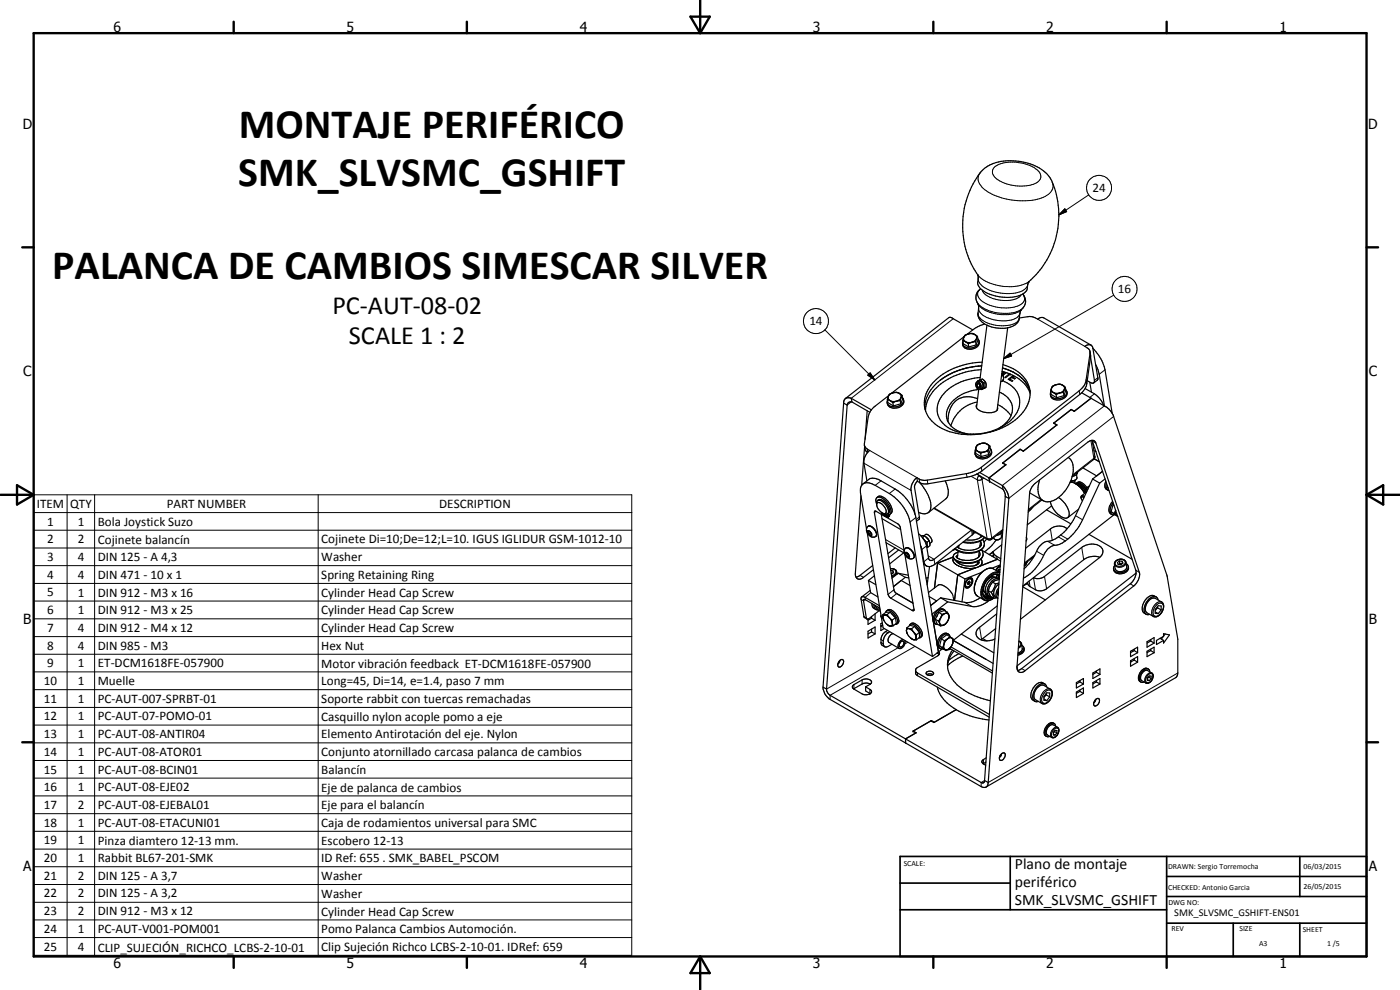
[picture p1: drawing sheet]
<svg xmlns="http://www.w3.org/2000/svg" width="420mm" height="297mm" viewBox="0 0 420 297" stroke-linecap="round" stroke-linejoin="round" font-family="sans-serif">
<g fill="none" stroke="#000" stroke-width=".35">
<path d="M294.4 51.5a11.7 11.7 0 0 1 10.4-3.2 13.1 13.1 0 0 1 10.6 5.5 26.7 26.7 0 0 1-6.8 31l-.2 .5a3.4 3.4 0 0 1-3.3 3.6 13.1 13.1 0 0 1-10.9-2.3l-.8-1.3 .2-1.8a2.6 2.6 0 0 0-.9-2.2 26.4 26.4 0 0 1 1.7-29.8zM284.8 95.3l-31.1 24.3M284.8 95.3l.9 .1 6.2 3.6M294.3 86.6a3.5 3.5 0 0 0-.6 5.1l-.2 2.7a4.2 4.2 0 0 0 3.2 3.4 8.3 8.3 0 0 0 8.4-.7l.6-.9 .6-2.9a3.5 3.5 0 0 0 .6-5.1M295.5 97.2l-2.6 1.1-2.7 2M296.2 97.6l-2.1 16.4M302.4 98.3l-3.2 24.8M305.9 95.4l3.1-.4 1.1 .1 1.3 .7 .9-.5h.8l14.3 8.2M255.5 119.5a1.48 1.48 0 0 0-1.6 0 1.48 1.48 0 0 0-.7 1.4M255.5 119.5l.2 1.1M255.5 119.5l6 3.5M266.3 119.9l.8 .3"/>
<path d="M266.3 119.9l.2 .9 1.6 1M266.5 119.2l.1 .5 .5 .5M266.5 119.2l-.2 .7M266.7 118.7l-4.5 3.5-.7 .8M267.7 118l-.8 .3-.3 .7M268 117.9a1.83 1.83 0 0 1 1.9 .1M268 117.9h1.7M268 117.9l-.3 .1M268 117.9l-1.1 .6-.4 .7M269.7 117.9l.2 .1M269.9 118l.2 .2M270.1 118.2l.6 .4"/>
<path d="M270.1 118.2l.3 .4v.7M270.3 119.5l-.1 .7M270.3 119.5l-1.3 .9M270.4 119.3l-.1 .2M270.7 118.6l-.3 .7M270.7 118.6l.2 1-.6 1.6M270.8 119.4l.4 .7M283.5 113.2l-1.4 .9M284.6 112.5a11.9 11.9 0 0 0-7 9.6v.6M285 112.3a22.7 22.7 0 0 1 9.6-2.5 24 24 0 0 0-10.3 2.9M289 102.2l.8 .3M289 102.2l.1 1 1.6 .9"/>
<path d="M289.2 101.3l-.2 .9M289.2 101.3v.7l.6 .5M289.3 101.1l-.1 .2M289.3 101l-21.7 17M289.3 101a2.48 2.48 0 0 1 3.8-.1l-.3 1.6M289.3 101v.1M289.8 102.5l.8 .6M290 100.5l-.7 .5M290.1 100.4a2.49 2.49 0 0 1 3.3 .6M290.6 103.1l.1 1M292.8 102.5l-2.2 .6M292.8 102.5l.1 1"/>
<path d="M292.9 103.5l-2.2 .6M293.2 114.6a1.25 1.25 0 0 1 1.1 .8 1.25 1.25 0 0 1-.2 1.3M293.2 115.5a.4 .4 0 0 1 .4-.4 .4 .4 0 0 1 .4 .4l-.1 .7-.5-.2M293.2 115.5l.2 .5M293.2 115.5h.1M293.2 114.6a1.37 1.37 0 0 0 .5 2.2M293.2 114.6l.6-.2a1.2 1.2 0 0 1 1.2 1 1.2 1.2 0 0 1-.9 1.4M293.3 115.1a.69 .69 0 0 1 .8 .4 .69 .69 0 0 1-.4 .9 .89 .89 0 0 1-.4-1.3zM293.4 101a2.45 2.45 0 0 1-3.6 1.5M293.4 101l.1 .9-.6 1.6M293.4 119.6a6 6 0 0 0-8.8 5.5l-.1 1.4M293.4 116.1h.1"/>
<path d="M293.5 101.7l.3 .7M293.7 116.8a11.3 11.3 0 0 0-9.2 5.6l-.2 .5a4.5 4.5 0 0 0 .2 3.6M293.7 116.8l-.6 5.5M293.8 102.4a2.8 2.8 0 0 1-4.7 1.3l-.2-.5 .1-.8M293.8 102.3a2.59 2.59 0 0 1-3.7 2.3l-1-.6-.2-.8M294.1 116.7l-.4 .1M294.2 113.3a14.3 14.3 0 0 0-12.4 7.1 6.5 6.5 0 0 0 4 8.6 16.6 16.6 0 0 0 18.6-4.1 6.5 6.5 0 0 0-2.8-10.3l-.7-.4M294.2 116.7l.3 .2M294.3 113.9l1 1M294.3 113.9l-.9 .4-.1 .3M294.3 113.9l.5-.2 1 1M294.5 110.9a19.3 19.3 0 0 0-15.4 7.8l-.9 1.9-.4 2.7"/>
<path d="M294.8 108.7a20.1 20.1 0 0 0-15.9 7.5 8 8 0 0 0 3.1 12 21.6 21.6 0 0 0 24.5-3.9 8.2 8.2 0 0 0-2.4-13.6l-3.1-1.3M295.2 116.5l-.7 .4M295.3 114.9l.1 1.5M295.4 116.4l-.2 .1M295.8 114.7l.1 1.5M295.8 114.7l-.5 .2M295.9 116.2l-.7 .3M295.9 116.2l-.5 .2M299.9 117.6a5.3 5.3 0 0 1 3.2 7.8l-1.2 1.5-2.1 1.6M300.6 112.1l.3 .3M300.7 111.4a11.2 11.2 0 0 1 8.4 6.6M300.9 110.4a10.8 10.8 0 0 1 8.2 7.1"/>
<path d="M300.9 112.4l.1 .3a1.17 1.17 0 0 1-.7 1.8M301 112.3v.3M301 111.5l-.2 .7M301.2 111.6l-.3 .8M301.3 111.6l-.3 .7M301.7 111.8l-.7 .5M302 111.8l-1 .8M302.9 112.1l-1.3 1.1 .2 .1 1.4-1M303.1 113.7v.3M303.1 113.8l-.2 .2M303.9 113.1l.8 .4-.2 .2-.8-.5-.6 .5M303.9 113.1v.3"/>
<path d="M303.9 113.2l-.1 .1M304.1 112.6l-1.5 1.2 1.1 .6 .2-.2-.8-.5M304.3 112.8l-.4 .3M315.3 117.4l.8 .4M315.3 117.4l.2 1 1.6 .9M315.4 117.6l-.2 .8M316.1 117.8l.8 .6M316.1 117.8l.9 .2 1-.1M316.9 118.4l.2 .9M318 117.9l-1.1 .5M318.6 115.4l.3 .2M318.6 115.4l-.6-.1a2.21 2.21 0 0 0-2.7 2.1"/>
<path d="M318.7 115.5a2.47 2.47 0 0 0-3.2 1.3l.1 .4 .5 .6M318.9 115.6l.8 .6M318.9 115.6l.5 .5 .1 .5M319.1 117.7l-1.1 .2M319.1 117.7l.2 1M319.3 117.1l-1.3 .8M319.3 118.7l-2.2 .6M319.4 117l-.3 .7M319.5 116.6l-.1 .4M319.7 116.2l-.2 .4M319.7 116.2l.2 .9-.6 1.6M319.9 116.9a1.92 1.92 0 0 1 .1 2 1.92 1.92 0 0 1-1.8 1 2.1 2.1 0 0 1-3-1.5"/>
<path d="M320.2 117.5a2.78 2.78 0 0 1-4 1.9l-.5-.3-.5-.7M324.6 117.9l2.8 1.6M325.7 116.6a11.6 11.6 0 0 1 4.3 2.9l1.2 2.2M326.3 114.2l1.4 .8 .5-.1M327.1 114.7l.5 3M327.1 105.5l.2 1.5-1.1 8.1a5.2 5.2 0 0 1-2.1 3.3l-29.4 22.9-1.5 .9-3 1-11.7 2h-1.5l-1-.4M327.3 107.2l1.2 6.9-.3 .8M327.4 119.5l-5 3.9M327.4 119.5h.1M327.4 119.5l4.7 2.7 1.1 1 .9 1.3 16.2 48.3 3.2 19-.1 10.7-.6 .8-56.9 32.8M328 104.5a1.3 1.3 0 0 0-1-1.2 1.3 1.3 0 0 0-1.4 .6l1.1 .8 .4 1-1.1 8.3a4.9 4.9 0 0 1-2.1 3.3l-29.4 22.9-1.5 .9-3 1-11.7 2h-1.5l-1.6-.8M328 104.5l1.5 9-.2 .6-1.1 .8"/>
<path d="M328 104.5a12.9 12.9 0 0 1 3.6 6.5l2.2 13M328.8 109.4l1.1 2.9 1.6 9.5M253.2 120.9l1 .6M253.2 120.9l-6.2 85.3M254.2 121.5l-6.1 85.3M255.7 120.6l-1 .1-.5 .8M255.7 120.6l5.3 3.1M259.4 133.6a2.29 2.29 0 0 0 1 2.2M259.5 133.9l-.9 11.7M260.3 123.2l-.7 8.6M261.5 123l-.9 2.1-1.2 8.1a2.05 2.05 0 0 0 1.6 2 4.4 4.4 0 0 0-1.7 3.8l.9 5.3M267.1 120.2l.9 .3 1-.1"/>
<path d="M267.1 120.2l.9 .6M268 120.8l.1 1M269 120.4l-1 .4M270.2 120.2l-1.2 .2M270.2 120.2l.1 1M270.3 121.2l-2.2 .6M271.2 120.1a2.74 2.74 0 0 1-2.2 2 2.74 2.74 0 0 1-2.7-1.2v-.8M271.2 120a2.4 2.4 0 0 1-3.1 2.5 1.8 1.8 0 0 1-1.8-1.7M284.5 126.5a7.3 7.3 0 0 0 5.6 3.6M292.7 135.1l.6 .2M292.7 135.1l.2 1 1.6 .9M292.7 135.3a1.73 1.73 0 0 0 2.3 2 2.69 2.69 0 0 0 2.5-1.7"/>
<path d="M292.9 134.4v.5l.4 .4M292.9 134.4l-.2 .7M292.9 134.2a2.41 2.41 0 0 1 3.9-.4l-.3 1.6M292.9 134.2v.2M293.1 121.4a1.74 1.74 0 0 0 1.8 2.2 4.8 4.8 0 0 0 4.2-.4l.1-.1M293.3 135.3l.1 .1M293.3 120.6a10 10 0 0 0-7.9 7.2M293.4 135.4l.9 .6M294.3 136l.2 1M296.5 135.4l-2.2 .6M296.5 135.4l.2 1M296.7 136.4l-2.2 .6"/>
<path d="M297.1 133.9a2.55 2.55 0 0 0-4.2 .3M297.1 133.9a2.5 2.5 0 0 1-3.7 1.5M297.1 133.9l.2 .9-.6 1.6M297.2 134.6l.3 1M297.5 135.2l.1 .4M297.6 135.6a2.78 2.78 0 0 1-4.3 1.7l-.5-.6-.2-.6M299.4 122.2l-.2 .9M299.5 121.4l2.5 1.7 1.4 1.6M300.9 138.9l1 .5-5.1 4M300.9 138.9h.1M301.8 139.4v.1M301.8 139.4l-5 4"/>
<path d="M306.1 134.8l1 .5M306.1 134.8l.1 .1M306.1 134.8l-5.2 4.1 .9 .5M307.1 135.3v.1M307.1 135.4l-.9-.6-5.3 4.1M316.2 127l1 .5-10.1 7.9M316.3 127h.1M317.1 127.5v.1M320.6 137.3a4.9 4.9 0 0 1 1.1 5.8 10.7 10.7 0 0 1-6.5 7.4M321.5 122.9l.9 .5M321.5 122.9h.1M321.5 122.9l-5.3 4.1"/>
<path d="M321.5 122.9l-5.2 4.1M322.4 123.4h.1M327.7 132.1l.1 .2M327.8 132.2l.8 4.7-.2 .8M327.8 132.3l13.1 38.8a4.4 4.4 0 0 1-1.7 4.1l-32.6 25.4-1.2 .6-.2-1.2M327.9 132.3l-.1 .1M328.3 135.2l.7 .4M328.4 137.7l-6.6 5.2M328.4 137.7l1.5 .8M258.4 148.8l-1.7 23.2a1.38 1.38 0 0 0 .7 1.7 1.38 1.38 0 0 0 1.8-.5l2.9-2.3M259 145.2l1.7-1.3a3.1 3.1 0 0 1 3.7 .4l4.2 2.4a13.9 13.9 0 0 1 6.3 8.6l6.7 40.3M260 158.7l-1.7-10.6a2.29 2.29 0 0 1 1.8-3.3l1.2 .2 1.4 .6a25.2 25.2 0 0 1 6.5 4.3 13.7 13.7 0 0 1 3.9 6.7l6.8 40.4"/>
<path d="M260.3 159.8l4.7 28.6 14.9 8.6M260.3 158.1a1.41 1.41 0 0 1 2.2 .7 1.72 1.72 0 0 1 .3 2.2 2.05 2.05 0 0 1-2.2-.6 2.05 2.05 0 0 1-.3-2.3zM260.5 159.6l.3 .6M260.5 159.6l.2-.3 .5 .4M260.8 159.4l-.3 .2M261.2 159.7l.3 .6-.2 .3-.5-.4M261.2 159.6v.3M261.2 159.9l-.4 .3M261.2 159.9h.1M263.1 151.3a.84 .84 0 0 1 .7-.6 .84 .84 0 0 1 .9 .5 2.49 2.49 0 0 1 1.1 2.7l-.4 .2M263.1 151.2a1.38 1.38 0 0 1 .4-2.1 4.9 4.9 0 0 1 3.9 4.8l-.3 .4a.72 .72 0 0 0-.6 .9l-.7-.2-.2-.8M263.2 149.3a1.75 1.75 0 0 1 2.4 .2l.9 .9a3.8 3.8 0 0 1 1.1 3.4l-.5 .5"/>
<path d="M263.3 150.2a1.4 1.4 0 0 1 2.2 .3 3 3 0 0 1 1.3 3.3l-.4 .3M264.5 154.3l3.8 22.9 .6 .8 5.1 3M264.5 153.7l1 1.2M264.7 155.6l5.6 3.3M264.8 153.9l.3 .4 .1-.2 .9 .2a1.63 1.63 0 0 0-.1-2.5 2.24 2.24 0 0 0-2.7-1.5 3.1 3.1 0 0 0 2.1 3.8M265.4 154.1l.1 .8M265.7 154.7l-.2 .2M265.8 154.3l.4 .2 .1 .4-.3-.1zM266.9 154.4v.5l-.4 .3M275.2 143.3l.1 1.1M275.2 143.3a4.5 4.5 0 0 0-1.8 3.9l1.2 7M275.3 144.4l.7 .4"/>
<path d="M275.3 144.4l-.5 .6-.4 1.1 1.6 9.4-1 .9M276 144.8a10.6 10.6 0 0 1 3.3 7.8 2.25 2.25 0 0 1-3.6 1.2M280.2 152.5l16.5 9.5 .9-.2 3.3-2.6M283.7 144.3a4.7 4.7 0 0 1 .1 5.4l-5.2 4.1M291.5 159l-11.2 8.8a.9 .9 0 0 1-.9 .4 .9 .9 0 0 1-.7-.8l-.6-3.6-.7-1.8M292 159.3v1.1l-11.4 8.9-1.4 .7-1.2-.2M292.9 159.8l-.8 .1M293.1 142.2l3.9 2.2-.2-1M294 141.8l2.8 1.6M296.8 143.4l.2 1.1 4 2.3M296.8 143.4l4 2.3M300.6 159.5h-.1"/>
<path d="M300.8 159.3l-.4 .8M300.8 145.7l.2 1.1M300.8 145.7l1.4 1.7 .6 2.1M301 146.8l.5 .9 .2 1.2M301.7 148.9l-6.2 85.3M301.7 148.9l1.1 .6M302.8 149.5l-6.2 85.3M309 147.9l4.1 2.3M310 152.1l-1.4 1.6M310.2 145.5l16.3-12.9a1.34 1.34 0 0 1 2.4 .3l13 38.8a4.4 4.4 0 0 1-1.6 4.1l-32.6 25.4a1.37 1.37 0 0 1-1.7 .5 1.37 1.37 0 0 1-.8-1.6l3.8-51.9 .3-1.4zM312 144a5.3 5.3 0 0 0 .8 6.1l1.1 .4h1.3M312.7 150l-4.1 3.2"/>
<path d="M314.1 153l7.3 4.2M315.6 151.8l-7.3 5.7M317.7 149.3a6.2 6.2 0 0 1 3.1 5.6 1.37 1.37 0 0 1-2.2 .2 7.4 7.4 0 0 1-3.4-4.6M320.2 158.7a4 4 0 0 0-5 0l-7.4 5.8M321.1 144.7l1.3 .2 1 .6M321.2 144.5l.1 .2M321.4 144.2l.2 .1M321.6 144.3v.4M322.5 144.1l.1 .9M322.5 144.1l-.8 .2M322.7 144.1l-1.1 .2M322.7 144.1h-.2"/>
<path d="M323.1 142.4l.1 1.2-.5 .5M323.1 145a1.33 1.33 0 0 1 2.2 .3l.9 1.1M323.2 141.8l-.1 .1M323.4 145.5l1 .7 1 1.4M323.4 145.5l1 1 1.1 1.6M323.4 141.6l-.5 .9-1.1 .4M323.7 152.8l-3.2 2.5M324.6 148.8l.8 .2M324.6 148.8l-.2 .6M325 140.4l4.1 2.4 1.8-1.4-3 2.3M325.3 149.4l-.5-.3-.3 .1 .4 1M325.4 147.6l-.1 .2"/>
<path d="M325.5 147.4l-.1 .2M325.5 147.4h.7M325.9 146.9l-.1 .3M326 146.8a3.3 3.3 0 0 0-2.8-1.9l-.3 .3a3.6 3.6 0 0 1 2.8 2.1M326 147.7l-1.4 1.1M326.4 146.2l-.5 .7M326.4 146.2l.2 .2M326.5 146.9l-1 .5M327 145.8l-.6 .4M327.9 143.7l-5.1 11a14.4 14.4 0 0 1-7.5 7.6 4.3 4.3 0 0 0-4.2 3.1 16.2 16.2 0 0 1-3.8 5.3M327.9 143.7l2.1 1.2M330 144.9l-5.1 11.1a13.3 13.3 0 0 1-7.9 7.6 4.9 4.9 0 0 0-4.1 3.7 13.4 13.4 0 0 1-5.8 6.2"/>
<path d="M331.7 143.7l-1.7 1.2M331.9 144.3a1.81 1.81 0 0 0 .5 2.7M332.1 144.9a1.51 1.51 0 0 0 .7 2.3M332.3 146.2l.3 .2M332.3 146.2l.3 .3M332.4 145.8l-.1 .4M333.4 153.5l1 .6M333.4 153.5l1.1 .9M333.6 154.3l.7 .2M333.9 150.5a2.83 2.83 0 0 0-.6 3.7l.4 .1M334 151.5l.3 .1M334 151.5l-.6 2"/>
<path d="M334.1 150.9a2.59 2.59 0 0 0-.5 3.4M334.2 151.3l-.2 .2M334.3 154.5l-27.3 21.3M334.4 154.1l.7 .5M334.5 154.4l-.2 .1M334.5 154.4l.9 .5-.2-.2M334.8 153.1h.1M334.8 153.1v.9l.3 .6M334.8 153.1l-.4 1M335.1 154.6l.1 .1M335.2 154.7h.2M258.6 179.1l-.2 .5 .9 5.4 .9 .7"/>
<path d="M258.6 179.1h.8l4.5 2.6M260.6 174.2l.7 3.6 2.2 1.3M260.6 174.2l2.2 1.2M261.1 177.2l-2.5 1.9M261.9 169.7l-4 3.1-1 .3M262.4 172.8l-1.8 1.4M265.9 162.8l5.5 3.2M267.2 170.6a1.6 1.6 0 0 1 2 1.7M267.3 171.2h.7M267.4 172h.5M268 171.2l.2 .6-.7 .5M268 171.2v.7"/>
<path d="M268.7 164.4l-2.2 1.7M269.2 172l.2 .1M269.6 172l3 .6M269.6 172l2.1 1.2M269.6 172l-1.9 1.5M269.7 165l-3.1 2.4M271.2 165.9l-4.2 3.3M271.3 165.2l-1.1-6.9-.4-.8-7.2-4.2-.2 .5 4.2 24.9 .8 .8 6.7 3.8 .3-.3-2.8-16.7M271.6 164.6a1.4 1.4 0 0 1 2.2 .8 1.65 1.65 0 0 1 .3 2.1 2.03 2.03 0 0 1-2.2-.6 2.03 2.03 0 0 1-.3-2.3zM271.7 173.2l1 .2M271.7 173.2l-3.6 2.8 2.4-1.8 2.6 1.5M271.8 166.1l.3-.2 .5 .3 .2 .7-.2 .2-.5-.4z"/>
<path d="M272.5 166.2v.2M272.5 166.4l-.4 .3M272.5 166.4h.1M275.7 160.1l2.5 2.6M276.3 163.7l.4 1.1 .7 4.1 .6 .9M276.8 161.2h.1M276.9 161.2l.4 .7M277.2 169.3l.9 .5M277.3 160.7a1.23 1.23 0 0 1 2 .6l.4 1.1-.7 .7M277.3 160.7l.1 .1M277.3 160.7l-.9 .1M277.4 160.8a3.2 3.2 0 0 1 1.6 2.3"/>
<path d="M277.4 160.8l-.5 .4M278.1 174.5h.3M278.2 161.5l.6 .8M278.2 162.7l.3 1.5M278.5 164.2l-.3 .1M278.5 173.4h-.6M278.6 177.8l2.9-2.2a2.54 2.54 0 0 1 2.9 .9l1.5 1.8M278.8 162.3l-.6 .4M278.8 179l2.3 1.3-1.8 1.4 3-2.3M279 170l-.8 5.5M279 163.1v.6l-.5 .5M281.1 168.8l.3 .2"/>
<path d="M281.4 169l6 3.5M281.4 169l-1 7.4M282.3 179.4l2.1 1.2M282.3 179.4l7.2 1.3a6.2 6.2 0 0 0 4.7-1.3M286 165.1h.1M286.1 167.1l-4.7 1.9M286.1 167.2a3.5 3.5 0 0 0 3.5 1.8l2.8-.2 2-1.1M286.1 167.3l-.1 .5M286.2 164.9v.1M286.4 164.7l.1 .1M286.5 164.7l.1 .1M286.6 164.5a5.8 5.8 0 0 0 5.7 1.4l2.2-1"/>
<path d="M286.8 164.8l-.9 .3M286.9 168.3l1.1 .9M287 167h.1M287 167l.3 .4M287.3 168.4l.7 .8M287.3 164h.1M287.3 164l.4 .4M287.4 164h-.1M287.4 172.5l-.9 7.6M287.4 172.5l2.2 1.2M287.4 166.7l-.4 .3M287.6 165.7l-.3 .1a1.34 1.34 0 0 0-1.2 1.4"/>
<path d="M287.6 165.4l-.3 2M287.8 163.6l-.1 .8M287.8 163.7l-.2 .1M288 169.2l2.2 .6 2.3-.1M289.5 175.4l.5 .7M289.6 173.7l-.9 6.9M290.3 173.9a.89 .89 0 0 1 1.1-.5 .89 .89 0 0 1 .5 1.1 1.83 1.83 0 0 1-2.1 1.8 1.9 1.9 0 0 1 .5-2.4zM290.4 175l.1 .4 .4-.1M290.5 175h-.1M290.5 175l.4 .3M290.6 173.6l.3-.1 .5 .2M291.1 174.8l-.1-.4-.4 .1-.2 .5"/>
<path d="M291.1 174.8l-.4-.3-.2 .5M291.1 174.8l-.2 .5M291.4 173.7a1.54 1.54 0 0 1 0 1.6 1.54 1.54 0 0 1-1.4 .8M291.4 173.7a1.59 1.59 0 0 0-1.4 2.4M292.7 170.4l-5.3 2.1M292.8 169.6l-.3 .1M293.5 168.4l-.1 .6M293.5 168.5l-.1 .6-.9 .6M293.7 166.9l.1 .1M293.8 168.6l-.2 .6-.6 .3M293.9 165.5a1.39 1.39 0 0 1-1.1 2.2l-.9 .3-2.2 .1-1.5-.2-.9-.5M293.9 165.4l-.2 1.8"/>
<path d="M294.2 162.5a1.49 1.49 0 0 1-1.3 2.3 6.8 6.8 0 0 1-5.2-.4M294.3 162.3a8 8 0 0 1-5.3 .4M294.3 162.3l-.3 1.9M294.4 167.7l.3 .7v.7M294.5 160.7l-.1 .4M294.5 163.4l-.4 .3M294.5 164.9l.5 1a1.87 1.87 0 0 1-.6 1.8M294.6 160.8l-.2 .2M294.7 165.1l4.6 2.7M294.7 160.9a4 4 0 0 1-3 1.2l-1.8-.1M294.7 171.7l-5.1 2M294.9 177.6a1.57 1.57 0 0 0 .8 1.5 1.57 1.57 0 0 0 1.7-.1l-.5-.1"/>
<path d="M294.9 177.4h.4M294.9 161.8a2.1 2.1 0 0 1-.4 3.1M295.1 176.2l.1 .7M295.1 176.8l-.2 .3M295.2 176.9l.1 .5M295.2 176.7l-.1 .1M295.3 177.4l.5 .6M295.4 161.3l-1.1 1M295.6 179.5l.3 .1M295.7 179.5l.2 .1M295.8 178l-.1 .4-.4 .4M295.8 178l.1 .1"/>
<path d="M295.8 178l1.1 .9M295.8 178v.1M295.9 178.1l.3 .5 .5 .2M295.9 179.6l.3 .1M296 178.4l-.4 .2M296.1 161.7l-.8 .9M296.2 179.7h.6M296.6 177.2l.1 .6a2.3 2.3 0 0 0 1.5 1.7M296.6 177.2l.9 .5M296.7 178.8l.2 .1M296.7 178.8l-1.3 .1M296.8 179.7h-.6"/>
<path d="M297.1 173.3l-.3 .1M297.3 173.2a4.5 4.5 0 0 0-2.1 3.4M297.5 179.5l-.7 .2M297.5 177.7l.7 1.8M297.6 172.7l-.3 .6M297.6 172.7h.1M297.6 179.2l-1.2 .4-.8-.1M297.7 172.6l.2 .5M297.8 172.6a1.5 1.5 0 0 1 2.1 .4M297.8 166.9h.1M297.8 179.3l-.3 .2M297.8 173.1l.8 .1"/>
<path d="M297.8 173.1l-.5 .1M297.9 174.7l-.9 1.4-.4 1.1M297.9 174.7l.9 .5M298.1 161.4l.9 .6M298.2 167.2l-.2-1.7 .6 1 1.7 1.1M298.6 173.2h.3M298.6 173.2a4.1 4.1 0 0 0-2.8 4.8M298.8 175.2l-.4 1-.9 1.5M298.9 173.2l.2 .1M298.9 161.9l.1 .1M299 162a12.7 12.7 0 0 1-3.6 3.6M299 173.1v.2"/>
<path d="M299.1 173.3l.8 .4a2.87 2.87 0 0 0-3.3 2.3 2.37 2.37 0 0 0 .1 2.8M299.2 179.3l-1 .2M299.2 172.4l-.1 .6-.2 .2M299.2 172.4l.6 1.3M299.3 167.8l-5.3 2.1M299.3 167.8l1 .6M299.5 171.4h.1M299.5 171.4l.5 .3M299.6 177.4l-.1 .9M299.6 177.3l-.2 .7 .1 .6M299.7 176.4a2.05 2.05 0 0 0-.2 3.1M299.8 175.3a2.93 2.93 0 0 0-1.3 3.6l.9 .6"/>
<path d="M299.8 174.9l-1 .3M299.8 170.9l-.3 .5M299.8 170.9l.3 .2M299.8 170.9h.1M299.9 173.9l-1.2 .3-.8 .5M300 171.7h-.1M300 161.8l-1 .2M300 172.5a3.1 3.1 0 0 0-3.9 1.7 5.1 5.1 0 0 0-.9 4.9l.4 .4M300 171.7l-1.9-1a3.4 3.4 0 0 0-3.9 1.6 5.3 5.3 0 0 0-1.2 6.3l2.9 1.6a2.95 2.95 0 0 0 2.3-.7M300 161.8l-.8 .2M300 171.4v.3M300.1 170.9h-.4l-.3 .5"/>
<path d="M300.2 169.8l-.9 .5-.4 .8M300.2 169.5l-2.5 1M300.2 170.1l-.8 .4-.4 .7M300.2 169.9l-.5 .1M300.4 160.1l-1.3 .5M300.4 160l.1 1.3-.5 .5M300.6 163.4l-3.7 3 1.1-.6M306.9 176.1l6.8 3.9M308 161.2l.1 .7-.2 .4M308 169l-.5 .7M308.3 168.5l-.2 .4-.7 .4M308.4 174.9l-1.4 1"/>
<path d="M310.2 173.3a3.2 3.2 0 0 0 3.3-.3l11.1-8.7a4.6 4.6 0 0 1 6.2 .3 2.15 2.15 0 0 1-.9 2.7l-23.7 18.5M310.3 167l-2.8 2.2M310.6 166.5l-3.1 2.4M326.8 160.3l13 7.5M330.1 167.2a5.4 5.4 0 0 0-4.9 .7l-11.1 8.8a3.3 3.3 0 0 1-3.3 .3l-1.9-1.1-.5-1.2M335.9 168.3l-.5 .5 .2 .5 .8 .1 .6-.4-.2-.6M335.9 168.3l.9 .1M335.9 168.3l.2 .8M336.1 169.1l-.4 .2M336.1 169.1l.7 .1M336.8 168.4l.1 .6M338 169.1a1.35 1.35 0 0 1 .6 1.5 1.35 1.35 0 0 1-1.3 1 2.29 2.29 0 0 1-3.1-1l.3-.9"/>
<path d="M338.7 170a2.17 2.17 0 0 1-3 2.1l-.6-.1a1.3 1.3 0 0 1-.9-1.3M340.9 172l-35.7 27.8M347 179.1a2.08 2.08 0 0 0-3.3 .9 3 3 0 0 0-.3 4l.6 .3M347 179.1a2.46 2.46 0 0 0-2.9 1.5 3 3 0 0 0-.3 3.6l.2 .1M347 179.1l.5 .9M252 198.2l.8-.3a1.38 1.38 0 0 1-.7 2.3h-.4a1.22 1.22 0 0 1 .3-2zM252.1 198.1l-.7 1.2M260.5 189.4l2.1-1.3v2.1l-2.1 1.2zM260.5 185.8v1.5l2.1-1.2M261.6 189.6l-1.1 .6M261.6 185v.5M261.6 188.8v.8"/>
<path d="M261.6 185.5l-1.1 .6M261.6 185.5l1 .6M261.6 189.6l1 .6M261.7 181.1l.2 1.1 1 .7M262.2 181.4a1.34 1.34 0 0 0 1.4 1.6M262.6 181.6l1 1.4 .6 .4M262.6 184.2v1.9M263.5 182.1l.6 .8M263.9 183.2l-3.4 2.6M264 182.5l-4.7-2.6-.2 .2 .9 5.3 .2 .4h.3M264.4 184.6l.1 .4M264.4 187.7l.3 .1"/>
<path d="M264.8 186.9l-.4 .2v2.1l1-.6M264.9 187.7l-.5 .3M265 184.4v1.1l.2 .6M265 184.4l.3 .1M265.3 184.5l-.2 .2a2.89 2.89 0 0 0 2.2 3.2M265.3 184.5l.6 .1 .7 .5M266.1 183.3a1.4 1.4 0 0 1 2.2 .3 2.84 2.84 0 0 1 1.2 3.3l-.4 .3M266.1 183.3l-.3 .5M266.1 183.3a2.96 2.96 0 0 1 3 2.2l.3 1.4-.2 .3-.6 .1M266.2 184.4l-.7 .1M266.2 184.4l.7 .9M266.2 187.3v.1"/>
<path d="M266.3 189.1a3.3 3.3 0 0 0-1.9 2.5v1.6l1.1 .9M266.4 187.5l.9 .4M266.7 185.1l.2 .2M266.9 185.3a1.84 1.84 0 0 1 .6 2.5M266.9 185.3l.9 .8M267 189.6a3.2 3.2 0 0 0-1.6 4.4l.6 .1 1.7-.8M267.2 183.7h-1.3l-.9 .7M267.2 183.7l1.5 1.6M267.2 183.7l-1 .7M267.5 187.8l-.2 .1M267.5 184.1l.9 .9M267.8 186.1v.9l.3 .7"/>
<path d="M268 190.1a1.87 1.87 0 0 0-1.2 2.7l3 1.8M268.1 187.7l-.6 .1M268.7 185.3l.3 1.7-.9 .7M268.7 185.3l-.9 .8M270.4 192.5l.2-.1a.58 .58 0 0 1 .7 .3 .58 .58 0 0 1-.1 .7l-.6 .7h-.6l-.1-.8zM271 191.9a2.01 2.01 0 0 0-1.4 2.4l.2 .3M271.6 192.2a1.86 1.86 0 0 1-1.8 2.4M272 189.2l.1 .5M272.1 189l-.1 .2M272.1 189a.9 .9 0 0 1 .8-.5 .9 .9 0 0 1 .8 .6l.7 .8M272.1 189.7l.2 .5M272.1 189.7l1.2 1.7"/>
<path d="M272.1 188.4v.6M272.1 188.4l1.5 .2M272.9 187.7a.91 .91 0 0 1 .8-.5 .91 .91 0 0 1 .9 .4 3.6 3.6 0 0 1 1.8 3.5l-.7 .3M273.1 187.3l.5-.3a3.4 3.4 0 0 1 3.1 3.9l-.5 .4M273.3 191.4l.9 .5M273.3 191.4l.4 .3M273.6 188.6l.8 1.3M273.8 191.8l.4 .1M274.2 191.9h.2M274.4 189.9l.6 .6M274.4 189.9l.5 1.6M274.4 191.9l.6 .1"/>
<path d="M274.5 188l-1.4-.4-1 .8M274.5 188l1.4 1.7M274.5 188l-.9 .6M274.8 188.3l.9 1.1M274.9 191.5l.1 .5M274.9 191.5l-.5 .4M275 190.5l-.1 .6M275.9 189.7l.1 1.6-1 .7M275.9 189.7l-.9 .8M280.1 186.6l.8 .7M280.7 185.8l.6 1.4 .9 .6M280.7 185.8l.9 .6"/>
<path d="M281.2 195.9l.6 .5M281.3 193.8l.8 .8M281.4 184.5l-.3 .5M281.6 195.6l-1.7 1.4M281.6 186.4l.5 .8M281.8 183.8l-1.1 2M281.8 183.8l.9 .5M281.8 195.5l.2 .5-.2 .4M281.8 196.4l-6.7 4-.3 .6v1.1l.2 .3 21.9 12.8M282 193.8l.9 .6M282 193.8l1 .8M282.1 187.2l.2 .3 .6 .1"/>
<path d="M282.1 187.2l.1 .6M282.3 185.4l-.3 1 .1 .8M282.3 185.4l-.7 1M282.4 185.2l-.1 .2M282.5 191.7l.9 .5M282.5 191.7l-.5 2.1M282.7 184.3l-.4 1.1M282.8 194.7l-1.2 .9M282.9 194.4l.8 .5M282.9 187.6l-.7 .2M282.9 194.7l.5 .2M283 194.6l.9 .6"/>
<path d="M283.2 187.6h-.3M283.4 193.1l-.5 1.3M283.4 193l-.2 1 .2 .7 .3 .2M283.4 182.9a1.95 1.95 0 0 0-2.8 1.1l-.5 1.3v1M283.4 192.2v.9M283.6 184.1l-.9 .2M283.6 184.1l-1.1 1M283.6 184.1l.7-.1 .4 .5M283.7 194.9l.2 .3M283.8 183.4a1.4 1.4 0 0 0-2.5 .4 2.49 2.49 0 0 0-.3 3.5l.5 .1M283.9 187.1l-.7 .5M284.3 183.7l.4 .8"/>
<path d="M284.3 183.7l-.7 .4M284.3 183.7l-.9-.5-1.6 .6M284.3 186.5l-.3 .4M284.4 191.7l-1 1.3M284.4 191.7l-1 .5M284.4 180.6l-4.7 3.6M284.6 190.3a1.85 1.85 0 0 0-2.7 1l-.5 1.1-.1 .9M284.6 194.8l-.2 .1M284.6 194.8l-.7 .4M284.7 198.1l-.3 1.8M284.7 184.5a2.71 2.71 0 0 1-1.5 3.1M284.7 184.5v1.1l-.2 .6"/>
<path d="M284.8 194.6l-.2 .2M285 194.5l12.8 7.5M285.1 191l.5 .4M285.1 191l-.7 .7M285.1 191l-1-.5-1.6 1.2M285.1 191.1a1.11 1.11 0 0 0-.8-1 1.11 1.11 0 0 0-1.2 .5 3.3 3.3 0 0 0-1.2 3.8l.4 .3 .7-.1M285.2 194.3l-.4 .3M285.3 194.7l-1.6 .2M285.4 194.1l12.5 7.2M285.4 194.1l-.6 .5M285.5 191.4h-.7l-.4 .3M285.5 191.4a1.15 1.15 0 0 1 .5 1.6"/>
<path d="M285.6 191.4l.5 .4v.4M285.9 195.1a7.5 7.5 0 0 0 1.3 10.4 22.2 22.2 0 0 0 10.1 4.8M286 193l-.6 1.1M286 193l-.7 1.2M286.1 192.2l9.8 5.6M286.1 192.2l12 6.9M286.1 192.2l-.1 .8M286.3 195.3l-1.6 2.8M287.8 196.1l-3.1 2.1M288.5 190.2l9.8 5.7M289 196.8l-2.2 1.1-2.4 1.8M294.9 191.6l1.2 .7"/>
<path d="M296.8 180.2a6.9 6.9 0 0 1-5.2 1.7l-7.2-1.3M298.8 188.6l-4.3 3.4M299.1 184.2l-5.1 4a2.18 2.18 0 0 0-.9 2.6 2.18 2.18 0 0 0 2.3 1.4h1.4l1.8-.5M299.3 181.8l-13.2 10.4M305.8 192.4l.7 .5 .3 1.8-.3 .7-1 .5M306.7 193.6a1.43 1.43 0 0 1 .5 1.6 1.43 1.43 0 0 1-1.4 1l-.3 .1M307.3 194.4a1.88 1.88 0 0 1-1.8 2.2M339.3 198.2l2.1-1.2v1.7l-2.1 1.2zM339.3 195.4l2.1-1.2v1.6l-2.1 1.2zM339.3 198.4l.2 .1M339.7 195.2l.3 .2M340.4 198l-1.1 .7"/>
<path d="M340.4 198l1 .7M340.4 194.8v.4M340.4 197.7v.3M340.4 195.2l1 .6M340.4 195.2l-1.1 .6M344 184.3h1M344.2 195.4l2.2-1.2v1.6l-2.2 1.2zM344.2 192.5l2.2-1.2v1.7l-2.2 1.2zM344.8 180.3a1.7 1.7 0 0 1 1.9-.8l1.9 1.1a2.91 2.91 0 0 1-1.2 4.4h-1.1l-2.1-1.1a2.63 2.63 0 0 1 .6-3.6zM345.3 195.2l1.1 .6M345.3 195.2l-1.1 .6M345.3 191.9v.4"/>
<path d="M345.3 194.8v.4M345.3 192.3l-1.1 .7M345.3 192.3l1.1 .7M346.7 183.6l.9 .5M347.4 182v.4M347.4 182.4l-.7 .8M347.4 182.4l1.1 .6M348.1 191.5l1.1 .7M348.5 183v-1.2l-.9-.1-.9 1.1v1.2l.9 .1M348.5 183l-.9 1.1M349.2 190.9l-.6 .9M349.2 190.9l-2.1 1.3v1.2l2.1-1.2"/>
<path d="M349.2 190.9v-.8l1.8 .4-1.8 2.5v-.8M349.7 190.2l-.5 .7M247 206.2l1.1 .6M247 206.2a4.6 4.6 0 0 0 2.1 3.6l45.4 26.2 .8 .3 .6-.2M248.1 206.8l.3 1 .7 .8 45.4 26.2 .7 .1 .3-.7M259.8 206.1l1.3-.7a.79 .79 0 0 0 .5-1 .79 .79 0 0 0-.9-.6l-1.7 .1-2.7 1.5a.72 .72 0 0 0-.5 .7 .72 .72 0 0 0 .5 .7l2.4 1.4a2.81 2.81 0 0 0 2.5 0M259.8 206.1l1.3 .7a.71 .71 0 0 1 .5 .7 .71 .71 0 0 1-.4 .7M259.8 206.1v1.2l1.4 .9M261.2 205.3a2.48 2.48 0 0 0-2.5-.1l-2.5 1.5M274.8 201.2l.6 .7 21.6 12.5M278 201.7a1.35 1.35 0 0 1 2.2 .4l-.2 .3a1.3 1.3 0 0 1-2.1-.5zM278.2 202.4l.6-.2 1.1 .2"/>
<path d="M279.6 216.2l-5.6 3.2 .9 .5-3.1 1.8M279.6 216.2v.2M281.3 206.2a10.9 10.9 0 0 0 5.7 6.7M287 212.9h.1M287 212.9l-6.6 3.8-.8-.5M287 212.9a25.3 25.3 0 0 0 9.8 3.1M287 212.9l-6.8 3.9-.9-.5-5.2 3.1 .8 .5-3.1 1.8M311.4 206.3l1-.7 .7-.1 2.3 1.3 .4 .8a3.5 3.5 0 0 1-1 2.8l-.2 .2a1.64 1.64 0 0 1-1.9 .5l-1.9-1.1a2.7 2.7 0 0 1 .6-3.7zM313.3 209.7l.8 .5M313.6 205.2a2.07 2.07 0 0 0-3.3 .9 3.3 3.3 0 0 0-.5 3.8l.7 .5M313.9 208.2l.1 .3M314 208.5l-.7 .8"/>
<path d="M314 208.5l1 .6M314.1 206.1a1.35 1.35 0 0 0-1-1 1.35 1.35 0 0 0-1.4 .5 3.6 3.6 0 0 0-1.3 4.7l.7 .3 .5-.2M314.6 218.1l.7-.5 .6-.2 1.5 .8a1.98 1.98 0 0 1-1.8 3.1l-1.2-.8a1.83 1.83 0 0 1 .2-2.4zM315 209.1v-1.2h-.9l-.8 1.1v1.1l.8 .1M315 209.1l-.9 1.1M316.3 217.1a1.73 1.73 0 0 0-2.5 1.1 1.8 1.8 0 0 0 .3 2.8M316.4 219.4l.1 .1M316.5 219.5l-.4 .3M316.5 219.5l.7 .4M316.8 217.9a1.08 1.08 0 0 0-.9-1 1.08 1.08 0 0 0-1.2 .7 2.32 2.32 0 0 0-.6 3.4l1-.1M317.2 219.9v-.7l-.6-.1-.5 .7v.7l.5 .1M317.2 219.9l-.6 .7"/>
<path d="M323 207.6l2.2-1.2v1.7l-2.2 1.2zM323 204.8l2.2-1.2v1.6l-2.2 1.2zM324.1 207.4l1.1 .7M324.1 207.4l-1.1 .7M324.1 204.2v.4M324.1 207.1v.3M324.1 204.6l1.1 .6M324.1 204.6l-1.1 .6M328 204.8l2.1-1.2v1.6l-2.1 1.2zM328 201.9l2.1-1.2v1.7l-2.1 1.2zM328.6 210.1l.4-.4a.56 .56 0 0 1 .7-.1 .56 .56 0 0 1 .3 .6 1.41 1.41 0 0 1-1.6 1.6 1.27 1.27 0 0 1 .2-1.7zM328.9 209.8l-.7 1.1"/>
<path d="M329 204.6l1.1 .6M329 204.6l-1 .6M329 201.3v.4M329 204.2v.4M329 201.7l1.1 .7M329 201.7l-1 .7M343.1 201.5l1.1-.4 1.4 .8a1.89 1.89 0 0 1 .2 2.1 1.89 1.89 0 0 1-1.9 .9l-1.3-.7a2.03 2.03 0 0 1 .5-2.7zM344.4 203.5v.7h.5M344.4 203.5l.5-.7 .6 .1v.7M344.4 203.9l.5 .3M344.6 200.7a1.78 1.78 0 0 0-2.5 1.2 1.79 1.79 0 0 0 .3 2.7M344.8 203.2l-.4 .3"/>
<path d="M344.8 203.2l.7 .4M344.8 203.1v.1M345.1 201.6a1.06 1.06 0 0 0-.9-1 1.06 1.06 0 0 0-1.1 .6 2.47 2.47 0 0 0-.7 3.4h1M345.5 203.6l-.6 .6M271.8 221.7v1.2M295.5 234.2l1.1 .6M295.9 228.6l-.8 .6M296 227.4l-1 .6-.3 .5 .3 .6 .8 .5M296.6 234.8l-.2 .8-.5 .5M300.2 226.6l.2 .2M300.4 226.8l-.5 .5M300.6 226.1l-.2 .7"/>
<path d="M300.7 226.1a.68 .68 0 0 1 .9 0 .68 .68 0 0 1 0 1 1.06 1.06 0 0 1-1.6 .9 1.88 1.88 0 0 1 .7-1.9zM316.1 220.3l.5 .3"/>
<circle cx="336.3" cy="169.7" r="1.94"/>
</g>
<g fill="none" stroke="#000" stroke-width=".3">
<path d="M294.1 51.9a3.2 3.2 0 0 0 .6 4.3l.4 .4a20 20 0 0 0 14.9 3.5 7.2 7.2 0 0 0 5.9-3.5l.1-.8-.2-1.1M298.4 50.2a10.5 10.5 0 0 1 9.9-.8 5.9 5.9 0 0 1 4 3.2 2.7 2.7 0 0 1-2.6 2.8 12.7 12.7 0 0 1-11.2-2.3 2.03 2.03 0 0 1-.1-2.9zM326.8 58.5l-9 6M319.6 62.7l.5 .8-2.3 1zM247.6 99l14.9 15M286.1 95.6l-30.6 23.9M293.2 90.7a8.9 8.9 0 0 0 7.2 3.3 8.5 8.5 0 0 0 6.6-1.6M293.4 82.5a12.5 12.5 0 0 0 10.2 3.5 9.5 9.5 0 0 0 5.2-1.5M293.5 93.9a3.6 3.6 0 0 0 2.9 3 10.2 10.2 0 0 0 8.9-.3l.6-1.1M293.5 91.2a8.8 8.8 0 0 0 7.2 3.2 7.1 7.1 0 0 0 5.9-1.5M293.6 83.5a4.5 4.5 0 0 0 3.5 3.6 13 13 0 0 0 10.1-.1l.8-.7 .4-1M293.7 92.4a3.5 3.5 0 0 0 2.9 3 10 10 0 0 0 8.6-.1l.9-1.3"/>
<path d="M294.3 86.6a2.13 2.13 0 0 0 .3 3.7 11.9 11.9 0 0 0 11.9 .9 1.91 1.91 0 0 0 .4-3M294.8 87a5.4 5.4 0 0 0 4.5 2.9 7.7 7.7 0 0 0 6.8-1l.3-.4M311.4 95.8l14.2 8.1M334.3 88.6l-33.1 19M260.4 112.6l.7-.7 1.4 2.1zM293.2 115.5a.48 .48 0 0 1 .6-.4 .48 .48 0 0 1 .3 .6l-.1 .5-.6-.1M300.6 112.1a1.54 1.54 0 0 1 .1 2.3M301.2 107.6l1.9-1.6 .5 .8zM323.9 117.3l.2 1.1M326 114l.2 1.1M327.1 105.9l.2 1.1M328.5 118.2l-1.4 1.1"/>
<path d="M329.5 113.3l-1 .8M331.6 111l-1.7 1.3M255.5 120.6l-1.3 .9M259.3 139l14.1 8.2M260.3 134.7l.1 1M261 135.2l14.2 8.1M327.4 132.2l.9 5.3M327.8 132.3l1.1 .6M328.3 137.5l-.1 .4M328.3 137.5l-6.4 5M328.6 136.9l-.3 .6M331.4 121.8l-30.6 23.9"/>
<path d="M334.2 125l-31.4 24.5M10.1 148.5h179.5v138.1h-179.5zM10.1 153.8h179.5M10.1 159.1h179.5M20.1 148.5v138.1M28.4 148.5v138.1M95.5 148.5v138.1M260.4 159.2a1.11 1.11 0 0 1 1.1 1.5 1.31 1.31 0 0 1-1.1-1.5zM260.5 157.9a2.61 2.61 0 0 1 2.5 2.3l-.2 .8M262.9 153.4l-.5 .4M264.4 144.3l-1.7 1.3M264.7 154.5l-.2 .1"/>
<path d="M266.9 154.6l-.3 .3M268.6 146.7l-1.7 1.4M274.9 155.3l-1.8 1.3M275.8 143.7l.2 1.1M275.9 155.1l-.9 .8M278.3 144.1l.2 1.1M280.4 152.4l15.8 9.1M290 142.1l.2 1.1M291.5 142.9l1.8 1.1M291.6 159l.2 1.5M292.6 159.6l-.6 .1M293.1 142.2l.8 .5"/>
<path d="M293.3 144l2.9 17.5M293.9 142.7h.1M293.9 142.7l.8 1.1 2.9 17.6M293.9 142.7l-.5 .5-.1 .8M294.5 140.2l.2 1.1M295.2 143.4l-.9 .6h-1M301 158.8l-3.4 2.6M312.5 149.9l-3.9 3M315.2 158.7l.6 3.4M322.8 154.7l2.1 1.3M326 147.7l-.2 .1M10.1 164.4h179.5"/>
<path d="M10.1 169.7h179.5M10.1 175h179.5M258.1 172.6l1.1 .6M258.4 179.9l.8 .4 .4-.4M261.3 177.8l-1.7 1.4 .1 .8M265.8 161.9l5.5 3.2M267.2 170.7a1.08 1.08 0 0 1 1.3 .2 1.08 1.08 0 0 1 .2 1.2l-1.1 .6M268.3 177l-1.8 1.4M269.1 171.6l-.3 .8-1.2 .6M269.1 178.1l-1.7 1.4M271.7 165.7a1.15 1.15 0 0 1 1.1 1.6 1.28 1.28 0 0 1-1.1-1.6zM271.8 164.5a2.43 2.43 0 0 1 2.3 3"/>
<path d="M278 174.1l.4 .2M278.1 163.8l-1.4 1M278.6 166.8l1.7 1 .3 1.5M278.7 167.4l-1.4 1.1-.2-.1M285.9 178.3l.3 1.8M286 167.8v.2M286 168l.1 .4M286 168v.1M286 168.3l.1 .1M286.1 168.4l.4 .6 1.1 .8M286.1 168.4l.7 .9 .9 .5M287.6 169.8l1.6 .5"/>
<path d="M287.7 169.8l.4 .2M288.4 170.1l.3 .1M289 170.3h.3M289.2 170.3l.9 .2M289.3 170.3l.8 .2M290.1 170.5h.4M290.5 170.5l.4 .1M293.7 168.3l.1 .3M294.1 169.8l-1.2 .5-1.5 .3M294.4 169.5l-.2 .2M294.6 169.3l-.1 .2M294.7 168.9a2.4 2.4 0 0 1-2.5 1.6h-1.7"/>
<path d="M295 166.5a3.3 3.3 0 0 1-3 2.2 8.5 8.5 0 0 1-4.1-.3l-.3-.1a1.73 1.73 0 0 1-1.5-1.4M295.4 163.5a3.8 3.8 0 0 1-3.9 2.2 6 6 0 0 1-4.8-1.2M295.4 161.3a6.9 6.9 0 0 1-6.2 1.2M296.2 161.5l.2 .4M297.6 161.4v.4M297.6 161.4l-.8 .3-.6-.2M298.1 170.7a3.6 3.6 0 0 0-4.1 1.9 5.5 5.5 0 0 0-1.1 5.9l.5 .4M298.1 166.7l-.3 .2M299.1 166.9l.1 .9M300 172a2.81 2.81 0 0 0-3.1 .8 6.9 6.9 0 0 0-2.3 5.7 2.02 2.02 0 0 0 1.4 1.7 2.02 2.02 0 0 0 2.1-.7M300 171.7a3.4 3.4 0 0 0-3.8 1.6 6.4 6.4 0 0 0-1.5 6l.6 .7M308.9 174.3l.2 1.7"/>
<path d="M310.2 173.3l.6 3.7M311.1 165.4l2.1 1.2M313.5 173l.6 3.7M314.4 162.4l2.2 1.2M317.6 161.1l2.1 1.2M318.3 160.5l2.2 1.3M324.6 164.3l.6 3.6M334.9 168.4a1.73 1.73 0 0 1 2.8 .3 1.67 1.67 0 0 1-1.4 1.2 1.67 1.67 0 0 1-1.7-.9zM337.9 168.7a1.87 1.87 0 0 1-1.5 1.5 1.87 1.87 0 0 1-1.9-.9M339.2 175.2l1.1 .6M340.9 171.1l1 .6M10.1 180.3h179.5"/>
<path d="M10.1 185.7h179.5M10.1 191h179.5M10.1 196.3h179.5M259.3 185l.7 .4M264.4 187.7l.3 .1M264.4 191.9l.7 .4M264.4 192.7l.7 .5M265.8 189.5l.7 .4M269.5 194.4l-21.4 12.4M272.4 192.7l-.8 .5M274.3 182.7l-.6 .4M274.6 193.9l-25.5 14.7v1.2"/>
<path d="M281.4 195.8v.2M289.5 180.7l2.1 1.2M294 188.2l.6 3.7M296.7 180.2h.1M305.8 192.4a.89 .89 0 0 1 .6 1 .89 .89 0 0 1-.8 .8M306.6 193.2l-.2 .6-.8 .7M347.2 181.4l.5-.3a.94 .94 0 0 1 1.5 .6 3 3 0 0 1-2.5 3.2 1.55 1.55 0 0 1-.3-2.4zM348.6 180.6a2.92 2.92 0 0 0-3 3.3l.2 .8 .3 .3M10.1 201.6h179.5M10.1 206.9h179.5M10.1 212.3h179.5M10.1 217.6h179.5"/>
<path d="M256.3 205.4v1.2M258.7 204v1.2M261.1 206.8v1.3M275.4 201.9v.8M306.6 200.6l1.1 .6M313.8 207.5a1.13 1.13 0 0 1 1.6-.3 1.13 1.13 0 0 1 .2 1.6 2.29 2.29 0 0 1-2.6 2.1 2.68 2.68 0 0 1 .8-3.4zM315.2 206.8a2.35 2.35 0 0 0-2.7 1.9 2 2 0 0 0 .2 2.4M316.2 218.9l.9-.5a.91 .91 0 0 1 .7 .7 .91 .91 0 0 1-.2 .9 1.22 1.22 0 0 1-2 .9l-.1-.7zM317.4 218.2a2.03 2.03 0 0 0-2.1 2.1v.5l.3 .5M344.5 202.6l1-.5a1.53 1.53 0 0 1-.4 2.5l-.8 .3-.4-.3 .1-1.3zM345.6 201.9a1.97 1.97 0 0 0-2 2.1v.5l.3 .4M353.5 201.9l-56.9 32.9"/>
<path d="M10.1 222.9h179.5M10.1 228.2h179.5M10.1 233.5h179.5M10.1 238.8h179.5M295.2 227.9v1.2M295.5 234.2l-1 .6v1.2M10.1 244.1h179.5M10.1 249.4h179.5M10.1 254.8h179.5M10.1 260.1h179.5M10.1 265.4h179.5M10.1 270.7h179.5"/>
<path d="M10.1 276h179.5M10.1 281.3h179.5"/>
<circle cx="329.8" cy="56.4" r="3.8"/>
<circle cx="244.9" cy="96.3" r="3.8"/>
<circle cx="337.5" cy="86.7" r="3.8"/>
</g>
<g fill="#000">
<circle cx="308.8" cy="84.5" r=".18"/>
<circle cx="303.2" cy="112.3" r=".18"/>
<circle cx="297" cy="144.4" r=".18"/>
<circle cx="323.2" cy="141.8" r=".18"/>
<circle cx="287.3" cy="164" r=".18"/>
<circle cx="290.7" cy="174.5" r=".18"/>
<circle cx="274.1" cy="219.4" r=".18"/>
</g>
<g fill="none" stroke="#000" stroke-width=".71">
<path d="M10.1 9.9h400v277.1h-400zM70.1 6.5v3.4M140.1 6.5v3.4M207.2 5h5.8l-2.9 4.9zM210.1 0v9.9M280.1 6.5v3.4M350.1 6.5v3.4M6.7 74.2h3.4M410.1 74.2h3.5M.1 148.5h10M5.1 145.6l5 2.9-5 2.9zM410.1 148.5h10"/>
<path d="M410.1 148.5l5-2.9v5.8zM6.7 222.7h3.4M410.1 222.7h3.5M70.1 287v3.4M140.1 287v3.4M210.1 287v10M210.1 287l2.9 5h-5.8zM280.1 287v3.4M350.1 287v3.4"/>
</g>
<path d="M270.1 257h140v30h-140zM303.2 257v16M350.1 257v30M390.1 257v12M270.1 265h33.1M270.1 273h80M350.1 277h60M350.1 269h60M350.1 263h60M370.1 277v10M390.1 277v10" fill="none" stroke="#000" stroke-width=".51"/>
<path d="M319.6 62.7l.5 .8-2.3 1zM260.4 112.6l.7-.7 1.4 2.1zM301.2 107.6l1.9-1.6 .5 .8z" fill="#000"/>
<g font-size="12.6">
<text x="71.7" y="41.3">MONTAJE PERIFÉRICO</text>
<text x="71.5" y="55.7">SMK_SLVSMC_GSHIFT</text>
<text x="15.7" y="83.6">PALANCA DE CAMBIOS SIMESCAR SILVER</text>
</g>
<g font-size="7.9">
<text x="99.8" y="94.1">PC-AUT-08-02</text>
<text x="104.7" y="103.1">SCALE 1 : 2</text>
</g>
<g font-size="4.7">
<text x="304.6" y="260.8">Plano de montaje</text>
<text x="304.6" y="266.2">periférico</text>
<text x="304.6" y="271.6">SMK_SLVSMC_GSHIFT</text>
</g>
<g font-size="4.2">
<text x="34" y="9.6">6</text>
<text x="104" y="9.6">5</text>
<text x="174" y="9.6">4</text>
<text x="244" y="9.6">3</text>
<text x="314" y="9.6">2</text>
<text x="384" y="9.6">1</text>
<text x="6.8" y="38.7">D</text>
<text x="410.6" y="38.7">D</text>
<text x="7" y="112.9">C</text>
<text x="410.8" y="112.9">C</text>
<text x="7" y="187.1">B</text>
<text x="410.8" y="187.1">B</text>
<text x="7" y="261.4">A</text>
<text x="410.8" y="261.4">A</text>
<text x="34" y="290.4">6</text>
<text x="104" y="290.4">5</text>
<text x="174" y="290.4">4</text>
<text x="244" y="290.4">3</text>
<text x="314" y="290.4">2</text>
<text x="384" y="290.4">1</text>
</g>
<g font-size="3.9">
<text x="327.9" y="57.7">24</text>
<text x="335.5" y="88">16</text>
<text x="242.9" y="97.6">14</text>
<text x="11" y="152.4">ITEM</text>
<text x="21.1" y="152.4">QTY</text>
<text x="50" y="152.4">PART NUMBER</text>
<text x="131.8" y="152.4">DESCRIPTION</text>
<text x="14.2" y="157.7">1</text>
<text x="23.3" y="157.7">1</text>
<text x="29.3" y="157.8">Bola Joystick Suzo</text>
<text x="14.2" y="163">2</text>
<text x="23.3" y="163">2</text>
<text x="29.3" y="163.1">Cojinete balancín</text>
<text x="96.4" y="163.1">Cojinete Di=10;De=12;L=10. IGUS IGLIDUR GSM-1012-10</text>
<text x="14.2" y="168.3">3</text>
<text x="14.2" y="173.7">4</text>
<text x="23.3" y="168.3">4</text>
<text x="23.3" y="173.7">4</text>
<text x="29.3" y="168.3">DIN 125 - A 4,3</text>
<text x="29.3" y="173.7">DIN 471 - 10 x 1</text>
<text x="96.4" y="168.4">Washer</text>
<text x="96.4" y="173.7">Spring Retaining Ring</text>
<text x="14.2" y="178.9">5</text>
<text x="23.3" y="179">1</text>
<text x="29.3" y="179">DIN 912 - M3 x 16</text>
<text x="96.4" y="179.1">Cylinder Head Cap Screw</text>
<text x="14.2" y="184.3">6</text>
<text x="23.3" y="184.3">1</text>
<text x="29.3" y="184.3">DIN 912 - M3 x 25</text>
<text x="96.4" y="184.4">Cylinder Head Cap Screw</text>
<text x="14.2" y="189.6">7</text>
<text x="23.3" y="189.6">4</text>
<text x="29.3" y="189.6">DIN 912 - M4 x 12</text>
<text x="96.4" y="189.7">Cylinder Head Cap Screw</text>
<text x="14.2" y="194.9">8</text>
<text x="23.3" y="194.9">4</text>
<text x="29.3" y="194.9">DIN 985 - M3</text>
<text x="96.4" y="194.9">Hex Nut</text>
<text x="14.2" y="200.2">9</text>
<text x="23.3" y="200.2">1</text>
<text x="29.3" y="200.2">ET-DCM1618FE-057900</text>
<text x="96.4" y="200.3">Motor vibración feedback ET-DCM1618FE-057900</text>
<text x="13.2" y="205.5">10</text>
<text x="23.3" y="205.5">1</text>
<text x="29.3" y="205.6">Muelle</text>
<text x="96.4" y="205.5">Long=45, Di=14, e=1.4, paso 7 mm</text>
<text x="13.2" y="210.9">11</text>
<text x="23.3" y="210.9">1</text>
<text x="29.3" y="210.9">PC-AUT-007-SPRBT-01</text>
<text x="96.4" y="210.9">Soporte rabbit con tuercas remachadas</text>
<text x="13.2" y="216.2">12</text>
<text x="13.2" y="221.5">13</text>
<text x="23.3" y="216.2">1</text>
<text x="23.3" y="221.5">1</text>
<text x="29.3" y="216.2">PC-AUT-07-POMO-01</text>
<text x="29.3" y="221.5">PC-AUT-08-ANTIR04</text>
<text x="96.4" y="216.2">Casquillo nylon acople pomo a eje</text>
<text x="96.4" y="221.6">Elemento Antirotación del eje. Nylon</text>
<text x="13.2" y="226.8">14</text>
<text x="23.3" y="226.8">1</text>
<text x="29.3" y="226.8">PC-AUT-08-ATOR01</text>
<text x="96.4" y="226.9">Conjunto atornillado carcasa palanca de cambios</text>
<text x="13.2" y="232.1">15</text>
<text x="23.3" y="232.1">1</text>
<text x="29.3" y="232.1">PC-AUT-08-BCIN01</text>
<text x="96.4" y="232.2">Balancín</text>
<text x="13.2" y="237.4">16</text>
<text x="23.3" y="237.4">1</text>
<text x="29.3" y="237.4">PC-AUT-08-EJE02</text>
<text x="96.4" y="237.5">Eje de palanca de cambios</text>
<text x="13.2" y="242.7">17</text>
<text x="23.3" y="242.7">2</text>
<text x="29.3" y="242.7">PC-AUT-08-EJEBAL01</text>
<text x="96.4" y="242.8">Eje para el balancín</text>
<text x="13.2" y="248.1">18</text>
<text x="23.3" y="248">1</text>
<text x="29.3" y="248.1">PC-AUT-08-ETACUNI01</text>
<text x="96.4" y="248.2">Caja de rodamientos universal para SMC</text>
<text x="13.2" y="253.4">19</text>
<text x="23.3" y="253.4">1</text>
<text x="29.3" y="253.4">Pinza diamtero 12-13 mm.</text>
<text x="96.4" y="253.4">Escobero 12-13</text>
<text x="13.2" y="258.7">20</text>
<text x="13.2" y="264">21</text>
<text x="23.3" y="258.7">1</text>
<text x="23.3" y="264">2</text>
<text x="29.3" y="258.7">Rabbit BL67-201-SMK</text>
<text x="29.3" y="264">DIN 125 - A 3,7</text>
<text x="96.4" y="258.7">ID Ref: 655 . SMK_BABEL_PSCOM</text>
<text x="13.2" y="269.3">22</text>
<text x="23.3" y="269.3">2</text>
<text x="29.3" y="269.3">DIN 125 - A 3,2</text>
<text x="96.4" y="264.1">Washer</text>
<text x="96.4" y="269.4">Washer</text>
<text x="13.2" y="274.6">23</text>
<text x="23.3" y="274.6">2</text>
<text x="29.3" y="274.6">DIN 912 - M3 x 12</text>
<text x="96.4" y="274.7">Cylinder Head Cap Screw</text>
<text x="13.2" y="280">24</text>
<text x="23.3" y="280">1</text>
<text x="29.3" y="280">PC-AUT-V001-POM001</text>
<text x="96.4" y="280">Pomo Palanca Cambios Automoción.</text>
<text x="13.2" y="285.2">25</text>
<text x="23.3" y="285.2">4</text>
<text x="29.3" y="285.6">CLIP_SUJECIÓN_RICHCO_LCBS-2-10-01</text>
<text x="96.4" y="285.3">Clip Sujeción Richco LCBS-2-10-01. IDRef: 659</text>
</g>
<text font-size="3.1" x="352.4" y="275">SMK_SLVSMC_GSHIFT-ENS01</text>
<g font-size="2.4">
<text x="271.2" y="259.7">SCALE:</text>
<text x="350.6" y="260.8">DRAWN: Sergio Torremocha</text>
<text x="391.2" y="260.6">06/03/2015</text>
<text x="350.6" y="267">CHECKED: Antonio Garcia</text>
<text x="391.2" y="266.7">26/05/2015</text>
<text x="350.6" y="271.4">DWG NO:</text>
<text x="351.6" y="279.3">REV</text>
<text x="372" y="279.4">SIZE</text>
<text x="391" y="279.6">SHEET</text>
<text x="377.9" y="283.8">A3</text>
<text x="398.3" y="283.8">1 /5</text>
</g>
</svg>
